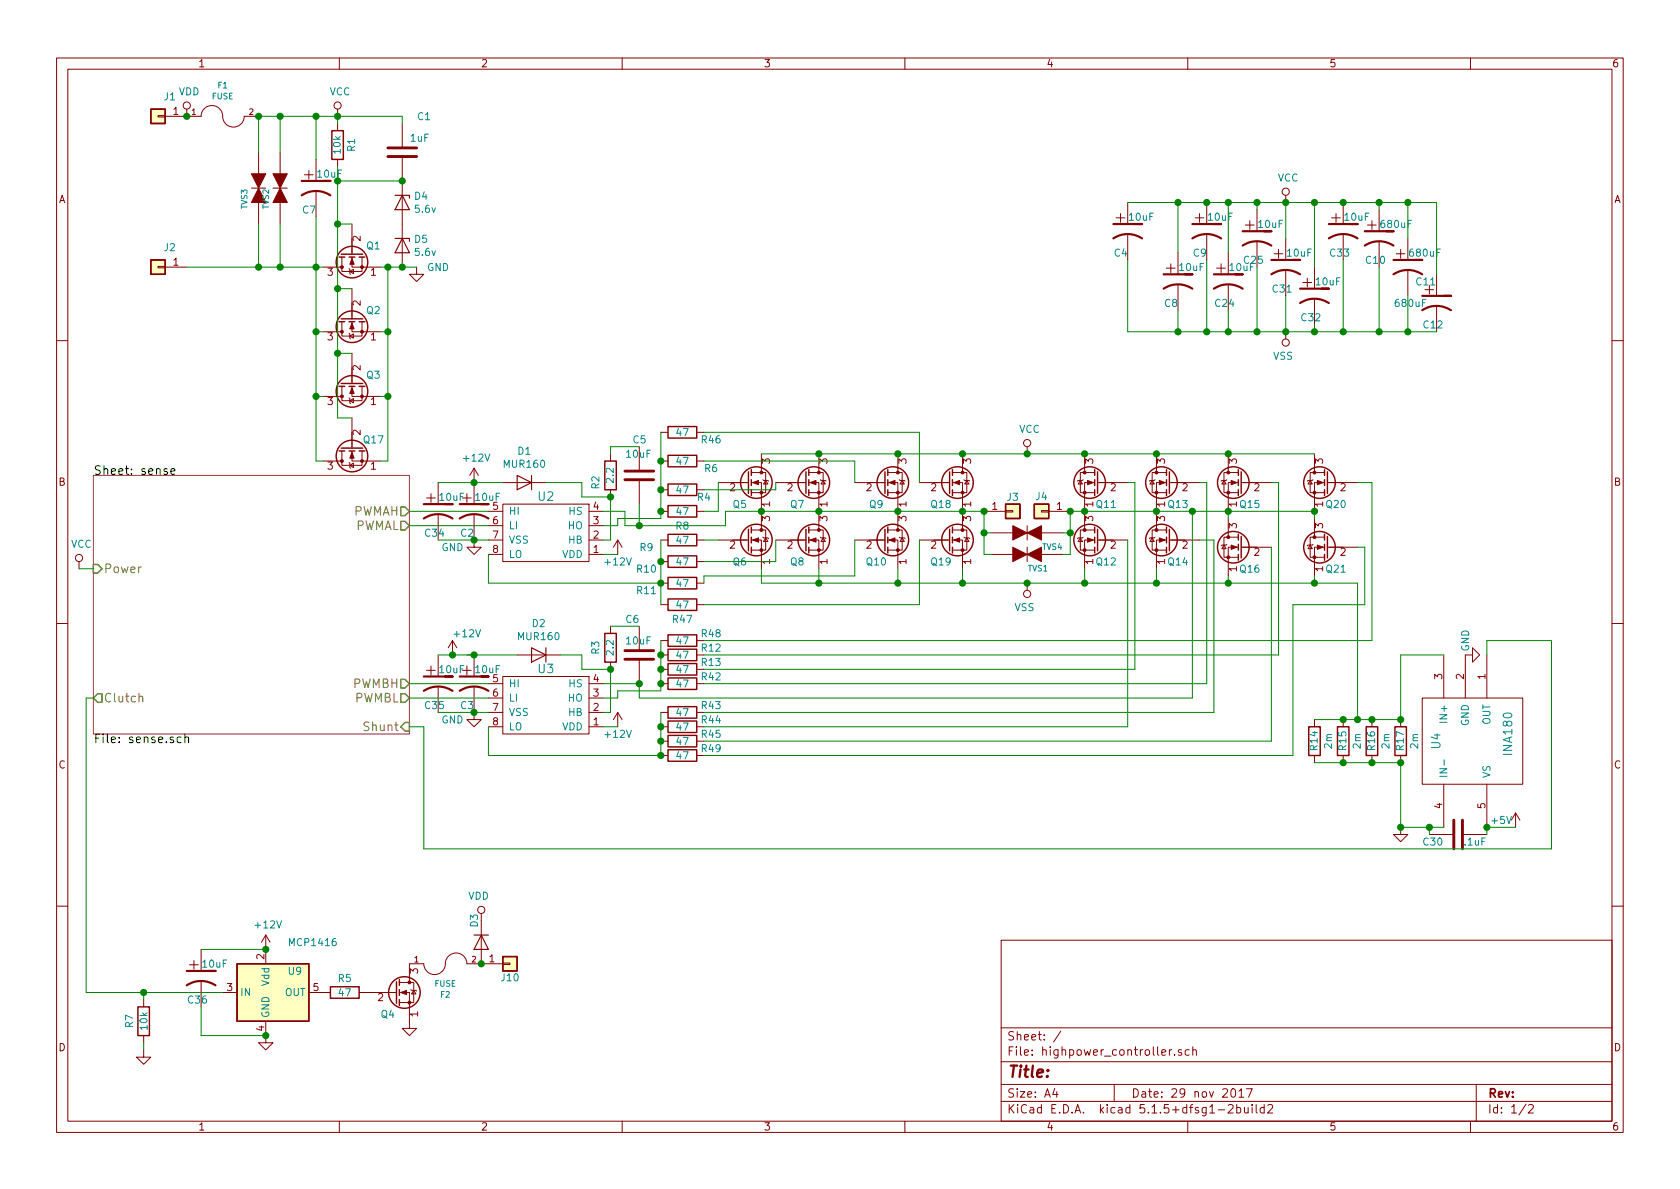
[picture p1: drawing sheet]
<svg xmlns="http://www.w3.org/2000/svg" width="297mm" height="210mm" viewBox="0 0 297 210" stroke-linecap="round" stroke-linejoin="round" font-family="sans-serif">
<g fill="none" stroke="#840000" stroke-width=".18">
<path d="M10 10.3h277v189.9h-277zM12 12.2h273v186.1h-273zM33 19.3v1.3M59.7 19.3v1.3M60 10.3v1.9M110 10.3v1.9M160 10.3v1.9M210 10.3v1.9M260 10.3v1.9M27.9 20.4h1.3v.3h-1.3zM29.2 20.6h6.4a1.93 1.93 0 0 1 2.1-1.9 1.93 1.93 0 0 1 1.7 2.2 1.91 1.91 0 0 0 2 1.6 1.91 1.91 0 0 0 1.8-1.9h2.5M44.4 33.3h2.6"/>
<path d="M45.7 26.9v3.8M45.7 35.8v3.8M48.3 33.3h2.5M49.5 26.9v3.8M49.5 35.8v3.8M55.9 28.2v3.8M55.9 33.8v4.5M59.7 21.8v1.3M59.7 28.2v1.3M62.2 39.6v5.4M71.1 21.8v4.4M71.1 27.7v19.5"/>
<path d="M199.4 35.8v3.8M213.4 35.8v3.8M222.2 37.1v3.8M227.3 34.5v1.3M237.5 35.8v3.8M243.8 37.1v3.8M27.9 47.1h1.3v.3h-1.3zM29.2 47.2h3.8M57.1 58.7h3.4M57.1 47.2h3.4M60.5 56.9v2.5h3.5v-2.5M60.5 45.5v2.5h3.5v-2.5"/>
<path d="M61.7 58.9l.1 .1v.8l.2 .1M61.7 47.5l.1 .1v.8l.2 .1M61.8 59.4l.7-.4v.8zM61.8 48l.7-.4v.8zM62.2 56.9v1.8h5.1M62.2 45.5v1.7h5.1M62.2 51v5.4M73.7 47.2v1.3h1.2l-1.2 1.3-1.3-1.3h1.3M199.4 41.4v4.6M208.3 44.7v3.8M208.3 50.3v4.6M213.4 41.4v4.6"/>
<path d="M217.2 44.7v3.8M217.2 50.3v4.6M222.2 42.7v4.5M227.3 42.2v3.8M227.3 47.7v4.6M227.3 58.7v1.2M232.4 47.2v3.8M232.4 52.8v4.6M237.5 41.4v4.6M243.8 42.7v4.5M248.9 42.2v3.8M248.9 47.7v4.6"/>
<path d="M254 48.5v3.8M254 54.1v4.6M10 60.2h2M57.1 70.1h3.4M60.5 79.8v2.5h3.5v-2.5M60.5 68.3v2.6h3.5v-2.6M61.7 70.4l.1 .1v.7l.2 .2M61.8 70.9l.7-.4v.7zM62.2 79.8v1.7h5.1M62.2 68.3v1.8h5.1M62.2 62.5v5.3M62.2 73.9v5.3"/>
<path d="M113 79v4.3M116.8 76.4h1.3M123.2 76.4h1.3M181.6 79v1.3M285 60.2h2M14 99.3v1.3M57.1 81.5h3.4M61.7 81.8l.1 .1v.8l.2 .1M61.8 82.3l.7-.4v.8zM77.5 85.3v3.8M77.5 90.9v4.6M83.8 90.9v5.9h1.3l-1.3 1.2-1.3-1.2h1.3"/>
<path d="M83.8 82.8v6.3M83.8 82.8l-.7 1.3M83.8 82.8l.8 1.3M86.4 95.5h2.5M86.4 90.4h2.5M86.4 98h2.5M86.4 93h2.5M88.9 89.1h15.2v10.2h-15.2zM88.9 85.3h7.6M104.1 95.5h2.6M104.1 90.4h2.6M104.1 98h2.6"/>
<path d="M104.1 93h2.6M107.9 80.3v1.2M107.9 86.6v1.3M109.2 95.5v2.5M109.2 95.5l-.7 1.3M109.2 95.5l.8 1.3M113 84.8v4.3M116.8 81.5h1.3M116.8 95.5h1.3M116.8 90.4h1.3M116.8 99.3h1.3M116.8 86.6h1.3"/>
<path d="M123.2 81.5h1.3M123.2 95.5h1.3M123.2 90.4h1.3M123.2 99.3h1.3M123.2 86.6h1.3M127 85.3h5.3M127 95.5h5.3M132.8 85.3h1.8v8.4M132.8 83.6h2.6v3.5h-2.6M132.8 95.5h1.8v5.1M132.8 93.7h2.6v3.6h-2.6M134.6 80.3v3.3"/>
<path d="M134.9 84.8l.1 .2h.8l.1 .1M134.9 95l.1 .1h.8l.1 .1M135.4 85l.4 .6h-.8zM135.4 95.1l.4 .7h-.8zM137.2 85.3h5.3M137.2 95.5h5.3M143 85.3h1.8v8.4M143 83.6h2.5v3.5h-2.5M143 95.5h1.8v5.1M143 93.7h2.5v3.6h-2.5M144.8 80.3v3.3M145 84.8l.2 .2h.7l.1 .1"/>
<path d="M145 95l.2 .1h.7l.1 .1M145.5 85l.4 .6h-.7zM145.5 95.1l.4 .7h-.7zM151.1 85.3h5.4M151.1 95.5h5.4M157 85.3h1.7v8.4M157 83.6h2.5v3.5h-2.5M157 95.5h1.7v5.1M157 93.7h2.5v3.6h-2.5M158.7 80.3v3.3M159 84.8l.1 .2h.8l.1 .1M159 95l.1 .1h.8l.1 .1"/>
<path d="M159.5 85l.4 .6h-.8zM159.5 95.1l.4 .7h-.8zM162.6 85.3h5.3M162.6 95.5h5.3M168.4 95.5h1.8v5.1M168.4 93.7h2.5v3.6h-2.5M168.4 85.3h1.8v8.4M168.4 83.6h2.5v3.5h-2.5M170.2 80.3v3.3M170.4 95l.2 .1h.7l.1 .1M170.4 84.8l.2 .2h.7l.1 .1M170.9 95.1l.4 .7h-.7z"/>
<path d="M170.9 85l.4 .6h-.7zM174 90.4h3.8M175.3 94.2h3.8M175.3 98h3.8M177.8 90.3h1.3v.2h-1.3zM181.6 93v2.5M181.6 96.8v2.5M184.1 90.3h1.3v.2h-1.3zM184.1 94.2h3.9M184.1 98h3.9M185.4 90.4h3.8M191 95.1l.4 .7h-.8z"/>
<path d="M191 85l.4 .6h-.8zM191.5 95l-.1 .1h-.8l-.1 .1M191.5 84.8l-.1 .2h-.8l-.1 .1M191.8 80.3v3.3M193.5 95.5h-1.7v5.1M193.5 93.7h-2.5v3.6h2.5M193.5 85.3h-1.7v8.4M193.5 83.6h-2.5v3.5h2.5M194.1 85.3h5.3M194.1 95.5h5.3M203.7 85l.4 .6h-.8zM203.7 95.1l.4 .7h-.8z"/>
<path d="M204.2 84.8l-.1 .2h-.8l-.1 .1M204.2 95l-.1 .1h-.8l-.1 .1M204.5 80.3v3.3M206.2 85.3h-1.7v8.4M206.2 83.6h-2.5v3.5h2.5M206.2 95.5h-1.7v5.1M206.2 93.7h-2.5v3.6h2.5M206.8 85.3h5.3M206.8 95.5h5.3M216.4 96.4l.4 .6h-.8zM216.4 85l.4 .6h-.8zM216.9 96.3l-.1 .1h-.8l-.1 .1"/>
<path d="M216.9 84.8l-.1 .2h-.8l-.1 .1M217.2 80.3v3.3M217.2 91.7v3.3M218.9 96.8h-1.7v5M218.9 95h-2.5v3.5h2.5M218.9 85.3h-1.7v5.1M218.9 83.6h-2.5v3.5h2.5M219.5 96.8h5.3M219.5 85.3h5.3M231.6 96.4l.4 .6h-.7zM231.6 85l.4 .6h-.7zM232.2 96.3l-.2 .1h-.7l-.2 .1"/>
<path d="M232.2 84.8l-.2 .2h-.7l-.2 .1M232.4 80.3v3.3M232.4 91.7v3.3M234.2 96.8h-1.8v5M234.2 95h-2.6v3.5h2.6M234.2 85.3h-1.8v5.1M234.2 83.6h-2.6v3.5h2.6M234.7 96.8h5.3M234.7 85.3h5.3M10 110.3h2M77.5 115.8v3.8M80 113.3l-.8 1.2"/>
<path d="M80 113.3v2.5M80 113.3l.8 1.2M83.8 115.8v3.8M88.9 119.6h15.2v10.2h-15.2zM91.4 115.8h7.7M107.9 110.7v1.3M107.9 117.1v1.3M113 110.7v4.4M113 116.6v4.3M116.8 115.8h1.3M116.8 113.3h1.3M116.8 106.9h1.3"/>
<path d="M116.8 103.1h1.3M116.8 118.4h1.3M123.2 115.8h1.3M123.2 113.3h1.3M123.2 106.9h1.3M123.2 103.1h1.3M123.2 118.4h1.3M181.6 103.1v1.3M255.3 115.8v7.6M260.3 115.8v-1.3l1.3 1.3-1.3 1.3v-1.3h-1.2v7.6M262.9 115.8v7.6M285 110.3h2"/>
<path d="M77.5 121.4v4.6M83.8 121.4v5.8h1.3l-1.3 1.3-1.3-1.3h1.3M86.4 128.5h2.5M86.4 126h2.5M86.4 120.9h2.5M86.4 123.4h2.5M104.1 128.5h2.6M104.1 126h2.6M104.1 120.9h2.6M104.1 123.4h2.6M109.2 126l-.7 1.2M109.2 126v2.5"/>
<path d="M109.2 126l.8 1.2M116.8 131.1h1.3M116.8 133.6h1.3M116.8 128.5h1.3M116.8 126h1.3M116.8 120.9h1.3M123.2 131.1h1.3M123.2 133.6h1.3M123.2 128.5h1.3M123.2 126h1.3M123.2 120.9h1.3M232.4 127.2v1.3"/>
<path d="M232.4 133.6v1.3M237.5 127.2v1.3M237.5 133.6v1.3M242.6 127.2v1.3M242.6 133.6v1.3M247.6 127.2v1.3M247.6 133.6v1.3M251.5 123.4h17.7v15.3h-17.7zM255.3 138.7v7.6M262.9 138.7v7.6M247.6 146.3v1.3h-1.2l1.2 1.2 1.3-1.2h-1.3M252.7 147.6h4.3"/>
<path d="M258.6 147.6h4.3M268 143.8l.7 1.2M268 143.8v2.5M268 143.8l-.8 1.2M10 160.2h2M25.4 176.8v1.2M35.6 167.9v3.8M35.6 173.5v4.5M39.4 175.5h2.5M47 165.3v5.1M47 165.3l-.8 1.3M47 165.3l.8 1.3"/>
<path d="M54.6 175.5h3.8M63.5 175.5h6.6M70.6 175.5h1.8v6.4h-1.3l1.3 1.2 1.3-1.2h-1.3M70.6 173.7h2.6v3.6h-2.6M72.6 175l.2 .1h.7l.2 .2M73.2 175.1l.3 .7h-.7zM85.1 162.8v7.6M88.9 170.3h1.3v.3h-1.3zM88.9 170.4h-6.4a1.93 1.93 0 0 0-2-1.9 1.93 1.93 0 0 0-1.8 2.3 1.91 1.91 0 0 1-2 1.5 1.91 1.91 0 0 1-1.8-1.9h-2.5v3.3M177 166.3h108v32h-108zM285 160.2h2M25.4 185.7v1.2h-1.3l1.3 1.3 1.3-1.3h-1.3"/>
<path d="M25.4 183.1v1.3M47 180.6v3.8h-1.3l1.3 1.3 1.3-1.3h-1.3M60 198.3v1.9M110 198.3v1.9M160 198.3v1.9M177 194.8h108M177 191.8h108M177 187.8h108M177 181.8h108M186.5 192.5l-.4 1h1M186.8 193v1M187.6 182.3l-1.3 2"/>
<path d="M197 191.8v3M206.8 185.6v1M207.2 185.6l-.4 .3M207.7 186.5v.1M208.9 185.7l-.4-.1-.2 .2 .1 .2 .5 .2v.3h-.6M210 198.3v1.9M210.3 185.7l-.5-.1-.3 .3 .1 .6 .2 .1 .5-.1M210.9 185.7l.2-.1 .4 .1v.9M210.9 185.1v1.5M215.4 196.3h1.1M217.2 195.5l.2-.2h.4l.2 .5-.9 1h.9M217.8 192.7l.3-.2a.94 .94 0 0 1 0 1.5l-.4-.3-.1-.6z"/>
<path d="M218.7 195.9l.4-.1 .3 .3-.1 .6h-.6M218.7 195.3v1.5M219 193l.5-.5v1.5M219 194h.9M220 195.8l.1 .9 .3 .1 .3-.1M220.4 192.5h1l-.6 1.5M220.7 195.8v1M221.4 195.3v.2M221.4 195.8v1M222.1 195.3v1.3l.2 .2M223.5 195.9l-.4-.1-.3 .3 .1 .6 .2 .1 .4-.1M223.5 195.3v1.5"/>
<path d="M224.2 195.5l.2-.2h.3l.3 .5-.9 1h.9M260 198.3v1.9M261 191.8v6.5M269.8 195.2l-1.2 2M270.3 195.5l.2-.2h.3l.3 .5-.9 1h.9"/>
<circle cx="33" cy="18.7" r=".63"/>
<circle cx="59.7" cy="18.7" r=".63"/>
<circle cx="227.3" cy="33.9" r=".63"/>
<circle cx="181.6" cy="78.4" r=".63"/>
<circle cx="227.3" cy="60.6" r=".63"/>
<circle cx="14" cy="98.7" r=".63"/>
<circle cx="181.6" cy="105" r=".63"/>
<circle cx="85.1" cy="160.9" r=".63"/>
</g>
<path d="M16.5 84.1h55.9v45.7h-55.9z" fill="none" stroke="#840084" stroke-width=".18"/>
<path d="M29.6 83a.37 .37 0 0 0-.6 .1l.1 .2 .5 .3-.2 .3-.4-.1M30.2 83.4l.7-.2v-.2l-.5-.1-.2 .2 .1 .7h.6M32 130.4l-.4-.1-.2 .1v.8a.48 .48 0 0 0 .6 .1M32.7 130.4l.2-.1 .4 .1 .1 .9M32.7 129.8v1.5" fill="none" stroke="#000" stroke-width=".18"/>
<path d="M16.5 99.8h.8l.7 .8-.7 .7h-.8zM70.9 89.7h.7l.8 .7-.8 .8h-.7zM70.9 92.2h.7l.8 .8-.8 .7h-.7zM17.3 122.7h.7v1.5h-.7l-.8-.8zM70.9 122.7h.7l.8 .7-.8 .8h-.7zM70.9 120.1h.7l.8 .8-.8 .8h-.7zM71.6 127.8h.8v1.5h-.8l-.7-.8z" fill="none" stroke="#848400" stroke-width=".25"/>
<path d="M24.6 123.2h.1a.37 .37 0 0 1 .5 .1v.8" fill="none" stroke="#848400" stroke-width=".18"/>
<g fill="none" stroke="#840000" stroke-width=".25">
<path d="M26.7 19.3h2.5v2.5h-2.5zM58.7 23.1h2v5.1h-2zM26.7 46h2.5v2.5h-2.5zM59.9 56.9h1.1M59.9 45.5h1.1M60.3 56.4h3.8M60.3 45h3.8M61.7 56.9h1M61.7 45.5h1M63.5 56.9h1M63.5 45.5h1M59.9 79.8h1.1"/>
<path d="M59.9 68.3h1.1M60.3 79.2h3.8M60.3 67.8h3.8M61.7 79.8h1M61.7 68.3h1M63.5 79.8h1M63.5 68.3h1M118.1 75.4h5.1v2.1h-5.1zM106.9 81.5h2.1v5.1h-2.1zM118.1 94.5h5.1v2h-5.1zM118.1 89.4h5.1v2h-5.1zM118.1 98.3h5.1v2h-5.1z"/>
<path d="M118.1 80.5h5.1v2h-5.1zM118.1 85.6h5.1v2h-5.1zM132.3 83.4v3.8M132.3 93.6v3.8M132.8 83.1v1M132.8 84.8v1M132.8 86.6v1M132.8 93.2v1M132.8 95v1M132.8 96.8v1M142.5 83.4v3.8M142.5 93.6v3.8"/>
<path d="M143 83.1v1M143 84.8v1M143 86.6v1M143 93.2v1M143 95v1M143 96.8v1M156.5 83.4v3.8M156.5 93.6v3.8M157 83.1v1M157 84.8v1M157 86.6v1M157 93.2v1"/>
<path d="M157 95v1M157 96.8v1M167.9 83.4v3.8M167.9 93.6v3.8M168.4 83.1v1M168.4 84.8v1M168.4 86.6v1M168.4 93.2v1M168.4 95v1M168.4 96.8v1M177.8 89.1h2.5v2.6h-2.5zM182.9 89.1h2.5v2.6h-2.5z"/>
<path d="M193.5 83.1v1M193.5 84.8v1M193.5 86.6v1M193.5 93.2v1M193.5 95v1M193.5 96.8v1M194.1 83.4v3.8M194.1 93.6v3.8M206.2 83.1v1M206.2 84.8v1M206.2 86.6v1M206.2 93.2v1"/>
<path d="M206.2 95v1M206.2 96.8v1M206.8 83.4v3.8M206.8 93.6v3.8M218.9 83.1v1M218.9 84.8v1M218.9 86.6v1M218.9 94.5v1M218.9 96.3v1M218.9 98v1.1M219.5 83.4v3.8M219.5 94.9v3.8"/>
<path d="M234.2 83.1v1M234.2 84.8v1M234.2 86.6v1M234.2 94.5v1M234.2 96.3v1M234.2 98v1.1M234.7 83.4v3.8M234.7 94.9v3.8M106.9 112h2.1v5.1h-2.1zM118.1 114.8h5.1v2h-5.1zM118.1 112.3h5.1v2h-5.1zM118.1 105.9h5.1v2h-5.1z"/>
<path d="M118.1 102.1h5.1v2h-5.1zM118.1 119.9h5.1v2h-5.1zM118.1 117.3h5.1v2.1h-5.1zM118.1 130h5.1v2.1h-5.1zM118.1 132.6h5.1v2h-5.1zM118.1 127.5h5.1v2h-5.1zM118.1 125h5.1v2h-5.1zM231.4 128.5h2v5.1h-2zM236.5 128.5h2v5.1h-2zM241.6 128.5h2v5.1h-2zM246.6 128.5h2.1v5.1h-2.1zM24.4 178h2v5.1h-2z"/>
<path d="M41.9 170.4h12.7v10.2h-12.7zM58.4 174.5h5.1v2h-5.1zM70.1 173.6v3.8M70.6 173.2v1M70.6 175v1M70.6 176.8v1M88.9 169.2h2.5v2.5h-2.5z"/>
<circle cx="62.2" cy="57.8" r="2.79"/>
<circle cx="62.2" cy="46.3" r="2.79"/>
<circle cx="62.2" cy="69.2" r="2.79"/>
<circle cx="62.2" cy="80.6" r="2.79"/>
<circle cx="133.7" cy="95.5" r="2.79"/>
<circle cx="133.7" cy="85.3" r="2.79"/>
<circle cx="143.9" cy="85.3" r="2.79"/>
<circle cx="143.9" cy="95.5" r="2.79"/>
<circle cx="157.9" cy="95.5" r="2.79"/>
<circle cx="157.9" cy="85.3" r="2.79"/>
<circle cx="169.3" cy="95.5" r="2.79"/>
<circle cx="169.3" cy="85.3" r="2.79"/>
<circle cx="192.7" cy="95.5" r="2.79"/>
<circle cx="192.7" cy="85.3" r="2.79"/>
<circle cx="205.4" cy="95.5" r="2.79"/>
<circle cx="205.4" cy="85.3" r="2.79"/>
<circle cx="218.1" cy="85.3" r="2.79"/>
<circle cx="218.1" cy="96.8" r="2.79"/>
<circle cx="233.3" cy="96.8" r="2.79"/>
<circle cx="233.3" cy="85.3" r="2.79"/>
<circle cx="71.5" cy="175.5" r="2.79"/>
</g>
<g fill="none" stroke="#840000" stroke-width=".38">
<path d="M53.3 34.5a4.6 4.6 0 0 1 5.1 0M53.3 32h5.1h-1.3M196.8 39.6h5.1h-1.2M210.8 39.6h5.1h-1.3M234.9 39.6h5.1h-1.2M196.8 42.2a4.6 4.6 0 0 1 5.1 0M205.7 51a4.6 4.6 0 0 1 5.1 0M205.7 48.5h5.1h-1.3M210.8 42.2a4.6 4.6 0 0 1 5.1 0M214.6 51a4.6 4.6 0 0 1 5.1 0M214.6 48.5h5.1h-1.3M219.7 43.4a4.6 4.6 0 0 1 5.1 0"/>
<path d="M219.7 40.9h5.1h-1.3M224.8 48.5a4.6 4.6 0 0 1 5.1 0M224.8 46h5.1h-1.3M229.9 53.6a4.6 4.6 0 0 1 5 0M229.9 51h5h-1.2M234.9 42.2a4.6 4.6 0 0 1 5.1 0M241.3 43.4a4.6 4.6 0 0 1 5.1 0M241.3 40.9h5.1h-1.3M246.4 48.5a4.6 4.6 0 0 1 5.1 0M246.4 46h5.1h-1.3M251.5 54.9a4.6 4.6 0 0 1 5 0M251.5 52.3h5h-1.2"/>
<path d="M74.9 91.7a4.6 4.6 0 0 1 5.1 0M74.9 89.1h5.1h-1.3M81.3 91.7a4.6 4.6 0 0 1 5.1 0M81.3 89.1h5.1h-1.3M74.9 119.6h5.1h-1.3M81.3 119.6h5.1h-1.3M74.9 122.2a4.6 4.6 0 0 1 5.1 0M81.3 122.2a4.6 4.6 0 0 1 5.1 0M33 174.2a4.6 4.6 0 0 1 5.1 0M33 171.7h5.1h-1.3"/>
</g>
<g fill="#840000" stroke="#840000" stroke-width=".18">
<path d="M62.2 80l.4 1h-.8z"/>
<path d="M70.9 175.5l1-.4v.8z"/>
<path d="M45.7 33.3l1.3 2.5h-2.6z"/>
<path d="M44.4 30.7h2.6l-1.3 2.6z"/>
<path d="M62.2 68.6l.4 1h-.8z"/>
<path d="M62.2 57.1l.4 1.1h-.8z"/>
<path d="M181.6 94.2l2.5-1.2v2.5z"/>
<path d="M179.1 93l2.5 1.2-2.5 1.3z"/>
<path d="M232.9 96.4l1 .4-1 .3z"/>
<path d="M232.9 85l1 .3-1 .4z"/>
<path d="M168.7 95.5l1-.4v.8z"/>
<path d="M168.7 85.3l1-.3v.7z"/>
<path d="M205 85l1 .3-1 .4z"/>
<path d="M192.3 95.1l1 .4-1 .4z"/>
<path d="M192.3 85l1 .3-1 .4z"/>
<path d="M62.2 45.7l.4 1h-.8z"/>
<path d="M133.1 85.3l1-.3v.7z"/>
<path d="M143.3 85.3l1-.3v.7z"/>
<path d="M157.2 85.3l1-.3v.7z"/>
<path d="M157.2 95.5l1-.4v.8z"/>
<path d="M133.1 95.5l1-.4v.8z"/>
<path d="M143.3 95.5l1-.4v.8z"/>
<path d="M217.7 96.4l1 .4-1 .3z"/>
<path d="M217.7 85l1 .3-1 .4z"/>
<path d="M205 95.1l1 .4-1 .4z"/>
<path d="M49.5 33.3l1.3 2.5h-2.5z"/>
<path d="M48.3 30.7h2.5l-1.3 2.6z"/>
<path d="M181.6 98l2.5-1.2v2.5z"/>
<path d="M179.1 96.8l2.5 1.2-2.5 1.3z"/>
<circle cx="64" cy="81.5" r=".25"/>
<circle cx="60.5" cy="81.5" r=".25"/>
<circle cx="72.4" cy="177.3" r=".25"/>
<circle cx="72.4" cy="173.7" r=".25"/>
<circle cx="64" cy="70.1" r=".25"/>
<circle cx="60.5" cy="70.1" r=".25"/>
<circle cx="64" cy="58.7" r=".25"/>
<circle cx="60.5" cy="58.7" r=".25"/>
<circle cx="232.4" cy="98.5" r=".25"/>
<circle cx="232.4" cy="95" r=".25"/>
<circle cx="232.4" cy="87.1" r=".25"/>
<circle cx="232.4" cy="83.6" r=".25"/>
<circle cx="170.2" cy="97.3" r=".25"/>
<circle cx="170.2" cy="93.7" r=".25"/>
<circle cx="170.2" cy="87.1" r=".25"/>
<circle cx="170.2" cy="83.6" r=".25"/>
<circle cx="204.5" cy="87.1" r=".25"/>
<circle cx="204.5" cy="83.6" r=".25"/>
<circle cx="191.8" cy="97.3" r=".25"/>
<circle cx="191.8" cy="93.7" r=".25"/>
<circle cx="191.8" cy="87.1" r=".25"/>
<circle cx="191.8" cy="83.6" r=".25"/>
<circle cx="64" cy="47.2" r=".25"/>
<circle cx="60.5" cy="47.2" r=".25"/>
<circle cx="134.6" cy="87.1" r=".25"/>
<circle cx="134.6" cy="83.6" r=".25"/>
<circle cx="144.8" cy="87.1" r=".25"/>
<circle cx="144.8" cy="83.6" r=".25"/>
<circle cx="158.7" cy="87.1" r=".25"/>
<circle cx="158.7" cy="83.6" r=".25"/>
<circle cx="158.7" cy="97.3" r=".25"/>
<circle cx="158.7" cy="93.7" r=".25"/>
<circle cx="134.6" cy="97.3" r=".25"/>
<circle cx="134.6" cy="93.7" r=".25"/>
<circle cx="144.8" cy="97.3" r=".25"/>
<circle cx="144.8" cy="93.7" r=".25"/>
<circle cx="217.2" cy="98.5" r=".25"/>
<circle cx="217.2" cy="95" r=".25"/>
<circle cx="217.2" cy="87.1" r=".25"/>
<circle cx="217.2" cy="83.6" r=".25"/>
<circle cx="204.5" cy="97.3" r=".25"/>
<circle cx="204.5" cy="93.7" r=".25"/>
</g>
<g fill="#ffffc2" stroke="#ffffc2" stroke-width=".18">
<path d="M41.9 170.4h12.7v10.2h-12.7z"/>
<path d="M88.9 169.2h2.5v2.5h-2.5z"/>
<path d="M26.7 19.3h2.5v2.5h-2.5z"/>
<path d="M177.8 89.1h2.5v2.6h-2.5z"/>
<path d="M182.9 89.1h2.5v2.6h-2.5z"/>
<path d="M26.7 46h2.5v2.5h-2.5z"/>
</g>
<path d="M68.6 27.7h5.1M68.6 26.2h5.1M110.5 84.8h5.1M110.5 83.3h5.1M110.5 116.6h5.1M110.5 115.1h5.1M257 145v5.1M258.6 145v5.1" fill="none" stroke="#840000" stroke-width=".51"/>
<path d="M69.8 34.5h2.6v.5M71.1 34.5l1.3 2.6h-2.6zM69.8 42.2h2.6v.5M71.1 42.2l1.3 2.5h-2.6zM91.4 84.1l2.6 1.2-2.6 1.3zM94 84.1v2.5M94 114.5l2.5 1.3-2.5 1.3zM96.5 114.5v2.6M83.8 165.3h2.6M85.1 165.3l1.3 2.6h-2.6z" fill="none" stroke="#840000" stroke-width=".2"/>
<path d="M254.6 127.7h1.2M255.3 134.4v.9" fill="none" stroke="#008484" stroke-width=".18"/>
<g fill="none" stroke="#008400" stroke-width=".18">
<path d="M45.7 39.6v7.6M49.5 20.6v6.3M49.5 39.6v7.6M55.9 38.3v43.2h1.2M55.9 20.6v7.6M59.7 20.6v1.2M59.7 29.5v44.4h2.5M59.7 39.6h2.5M59.7 32h11.4M71.1 21.8v-1.2h-25.4v6.3M199.4 35.8h54.6v12.7M208.3 35.8v8.9"/>
<path d="M217.2 35.8v8.9M222.2 35.8v1.3M227.3 35.8v6.4M232.4 35.8v11.4M243.8 35.8v1.3M248.9 35.8v6.4M33 47.2h24.1M55.9 58.7h1.2M59.7 51h2.5M67.3 47.2h6.4M67.3 58.7h1.3M68.6 47.2v34.3h-1.3"/>
<path d="M199.4 46v12.7h54.6M208.3 54.9v3.8M213.4 46v12.7M217.2 54.9v3.8M222.2 47.2v11.5M227.3 52.3v6.4M232.4 57.4v1.3M237.5 46v12.7M243.8 47.2v11.5M248.9 52.3v6.4M55.9 70.1h1.2M59.7 62.5h2.5"/>
<path d="M67.3 70.1h1.3M113 79h-5.1v1.3M116.8 76.4v15.3h-7.6v1.3h-2.5M124.5 76.4h38.1v8.9M72.4 93h14M72.4 90.4h14M77.5 85.3h11.4M77.5 95.5h8.9M86.4 98v5.1h30.4M96.5 85.3h6.4v2.6h5v7.6h-1.2M106.7 90.4h3.8v2.6h17.8v-2.6h45.7v7.6h1.3M106.7 98h2.5"/>
<path d="M113 89.1v3.9M116.8 95.5v11.4M124.5 81.5h26.6v3.8M124.5 95.5h2.5M127 85.3v5.1h-2.5M134.6 80.3h97.8M137.2 85.3v1.3h-12.7M137.2 95.5v3.8h-12.7M151.1 95.5v6.3h-26.6v1.3M162.6 95.5v11.4h-38.1M174 94.2h1.3M188 94.2h1.2"/>
<path d="M199.4 85.3h1.3v33.1h-76.2M199.4 95.5v33h-74.9M210.8 90.4v33h-97.8v-2.5h-6.3M212.1 85.3h1.3v35.6h-88.9M212.1 95.5h2.5v30.5h-90.1M217.2 90.4v1.3M224.8 85.3h1.3v30.5h-101.6M224.8 96.8v34.3h-100.3M232.4 91.7v-1.3h-43.2v7.6h-1.2M240 85.3h2.6v28h-118.1M240 96.8h1.3v10.1h-12.7v26.7h-104.1M14 100.6h2.5"/>
<path d="M77.5 115.8h13.9M99.1 115.8h3.8v2.6h5v7.6h-1.2M107.9 110.7h5.1M116.8 113.3v8.9h-7.6v1.2h-2.5M134.6 100.6v2.5h105.4v24.1M144.8 100.6v2.5M158.7 100.6v2.5M170.2 100.6v2.5M191.8 100.6v2.5M204.5 100.6v2.5M217.2 101.8v1.3M232.4 101.8v1.3"/>
<path d="M255.3 115.8h-7.7v11.4h-15.2M262.9 115.8v-2.5h11.4v36.8h-199.4v-21.6h-2.5M16.5 123.4h-1.3v52.1h24.2M72.4 123.4h14M72.4 120.9h14M77.5 126h8.9M106.7 128.5h2.5M116.8 126v7.6h-30.4v-5.1M232.4 134.9h15.2v11.4h7.7M252.7 146.3v1.3M268 146.3h-5.1v1.3M25.4 175.5v1.3"/>
<path d="M35.6 178v5.1h11.4M35.6 167.9h11.4M25.4 184.4v1.3"/>
</g>
<g fill="#008400" stroke="#008400" stroke-width=".25">
<circle cx="59.7" cy="32" r=".51"/>
<circle cx="116.8" cy="115.8" r=".51"/>
<circle cx="262.9" cy="146.3" r=".51"/>
<circle cx="108" cy="118.4" r=".51"/>
<circle cx="49.5" cy="20.6" r=".51"/>
<circle cx="204.5" cy="90.4" r=".51"/>
<circle cx="55.9" cy="58.7" r=".51"/>
<circle cx="59.7" cy="20.6" r=".51"/>
<circle cx="240" cy="127.2" r=".51"/>
<circle cx="71.1" cy="47.2" r=".51"/>
<circle cx="108" cy="87.9" r=".51"/>
<circle cx="191.8" cy="90.4" r=".51"/>
<circle cx="237.5" cy="58.7" r=".51"/>
<circle cx="191.8" cy="80.3" r=".51"/>
<circle cx="170.2" cy="103.1" r=".51"/>
<circle cx="116.8" cy="120.9" r=".51"/>
<circle cx="144.8" cy="90.4" r=".51"/>
<circle cx="174" cy="90.4" r=".51"/>
<circle cx="83.8" cy="126" r=".51"/>
<circle cx="174" cy="94.2" r=".51"/>
<circle cx="158.8" cy="90.4" r=".51"/>
<circle cx="134.6" cy="90.4" r=".51"/>
<circle cx="158.8" cy="80.3" r=".51"/>
<circle cx="83.8" cy="115.8" r=".51"/>
<circle cx="83.8" cy="95.5" r=".51"/>
<circle cx="144.8" cy="103.1" r=".51"/>
<circle cx="83.8" cy="85.3" r=".51"/>
<circle cx="80" cy="115.8" r=".51"/>
<circle cx="237.5" cy="134.9" r=".51"/>
<circle cx="116.8" cy="133.6" r=".51"/>
<circle cx="158.8" cy="103.1" r=".51"/>
<circle cx="49.5" cy="47.2" r=".51"/>
<circle cx="189.2" cy="90.4" r=".51"/>
<circle cx="204.5" cy="103.1" r=".51"/>
<circle cx="113" cy="93" r=".51"/>
<circle cx="116.8" cy="90.4" r=".51"/>
<circle cx="181.6" cy="80.3" r=".51"/>
<circle cx="181.6" cy="103.1" r=".51"/>
<circle cx="144.8" cy="80.3" r=".51"/>
<circle cx="247.7" cy="146.3" r=".51"/>
<circle cx="237.5" cy="127.2" r=".51"/>
<circle cx="113" cy="120.9" r=".51"/>
<circle cx="85.1" cy="170.4" r=".51"/>
<circle cx="252.7" cy="146.3" r=".51"/>
<circle cx="116.8" cy="99.3" r=".51"/>
<circle cx="170.2" cy="80.3" r=".51"/>
<circle cx="170.2" cy="90.4" r=".51"/>
<circle cx="59.7" cy="62.5" r=".51"/>
<circle cx="208.3" cy="35.8" r=".51"/>
<circle cx="55.9" cy="70.1" r=".51"/>
<circle cx="116.8" cy="118.4" r=".51"/>
<circle cx="208.3" cy="58.7" r=".51"/>
<circle cx="68.6" cy="70.1" r=".51"/>
<circle cx="217.2" cy="35.8" r=".51"/>
<circle cx="243.8" cy="58.7" r=".51"/>
<circle cx="248.9" cy="58.7" r=".51"/>
<circle cx="217.2" cy="58.7" r=".51"/>
<circle cx="232.4" cy="103.1" r=".51"/>
<circle cx="47" cy="167.9" r=".51"/>
<circle cx="47" cy="183.1" r=".51"/>
<circle cx="25.4" cy="175.5" r=".51"/>
<circle cx="116.8" cy="128.5" r=".51"/>
<circle cx="213.4" cy="58.7" r=".51"/>
<circle cx="243.8" cy="35.8" r=".51"/>
<circle cx="248.9" cy="35.8" r=".51"/>
<circle cx="213.4" cy="35.8" r=".51"/>
<circle cx="189.2" cy="94.2" r=".51"/>
<circle cx="210.8" cy="90.4" r=".51"/>
<circle cx="217.2" cy="90.4" r=".51"/>
<circle cx="45.7" cy="20.6" r=".51"/>
<circle cx="45.7" cy="47.2" r=".51"/>
<circle cx="116.8" cy="103.1" r=".51"/>
<circle cx="232.4" cy="35.8" r=".51"/>
<circle cx="55.9" cy="47.2" r=".51"/>
<circle cx="191.8" cy="103.1" r=".51"/>
<circle cx="55.9" cy="20.6" r=".51"/>
<circle cx="227.3" cy="35.8" r=".51"/>
<circle cx="217.2" cy="103.1" r=".51"/>
<circle cx="204.5" cy="80.3" r=".51"/>
<circle cx="222.3" cy="35.8" r=".51"/>
<circle cx="232.4" cy="58.7" r=".51"/>
<circle cx="68.6" cy="47.2" r=".51"/>
<circle cx="68.6" cy="58.7" r=".51"/>
<circle cx="116.8" cy="131.1" r=".51"/>
<circle cx="227.3" cy="58.7" r=".51"/>
<circle cx="237.5" cy="35.8" r=".51"/>
<circle cx="116.8" cy="81.5" r=".51"/>
<circle cx="222.3" cy="58.7" r=".51"/>
<circle cx="59.7" cy="51" r=".51"/>
<circle cx="59.7" cy="39.6" r=".51"/>
<circle cx="242.6" cy="127.2" r=".51"/>
<circle cx="33" cy="20.6" r=".51"/>
<circle cx="242.6" cy="134.9" r=".51"/>
<circle cx="217.2" cy="80.3" r=".51"/>
<circle cx="116.8" cy="86.6" r=".51"/>
<circle cx="232.4" cy="90.4" r=".51"/>
<circle cx="247.7" cy="127.2" r=".51"/>
<circle cx="247.7" cy="134.9" r=".51"/>
<circle cx="71.1" cy="32" r=".51"/>
</g>
<g font-size="2.8" fill="#840000">
<text x="53.8" y="31.8">+</text>
<text x="197.3" y="39.4">+</text>
<text x="211.3" y="39.4">+</text>
<text x="220.2" y="40.7">+</text>
<text x="235.4" y="39.4">+</text>
<text x="225.2" y="45.8">+</text>
<text x="246.8" y="45.8">+</text>
<text x="206.2" y="48.3">+</text>
<text x="215.1" y="48.3">+</text>
<text x="230.3" y="50.8">+</text>
<text x="75.4" y="88.9">+</text>
<text x="75.4" y="119.4">+</text>
<text x="33.5" y="171.5">+</text>
<text x="178" y="190.5">Title:</text>
</g>
<g font-size="2.8" fill="#008484">
<text x="241.8" y="40.7">+</text>
<text x="251.9" y="52.1">+</text>
<text x="81.7" y="88.9">+</text>
<text x="81.7" y="119.4">+</text>
</g>
<g font-size="2.1">
<text x="16.5" y="84">Sheet: sense</text>
<text x="16.5" y="131.4">File: sense.sch</text>
</g>
<g font-size="2.1" fill="#008484">
<text x="95.2" y="88.6">U2</text>
<text x="95.2" y="119">U3</text>
<text x="254.7" y="132.4" transform="rotate(-90 254.7 132.4)">U4</text>
<text x="267.4" y="133.4" transform="rotate(-90 267.4 133.4)">INA180</text>
</g>
<g font-size="2.1" fill="#848400">
<text x="62.4" y="91.2">PWMAH</text>
<text x="62.6" y="93.7">PWMAL</text>
<text x="18.3" y="101.3">Power</text>
<text x="18.3" y="124.2">Clutch</text>
<text x="62.4" y="121.7">PWMBH</text>
<text x="62.6" y="124.2">PWMBL</text>
<text x="64.6" y="129.3">Shunt</text>
</g>
<g font-size="2.1" fill="#840000">
<text x="178" y="184">Sheet: /</text>
<text x="178" y="186.7">File: highpower_controller.sch</text>
<text x="178" y="196.9">KiCad E.D.A. kicad 5.1.5+dfsg1-2build2</text>
<text x="178" y="194.1">Size: A4</text>
<text x="200" y="194.1">Date: 29 nov 2017</text>
<text x="263" y="194.1">Rev:</text>
<text x="263" y="196.9">Id: 1/2</text>
</g>
<g font-size="1.8" fill="#840000">
<text x="35" y="11.9">1</text>
<text x="85" y="11.9">2</text>
<text x="135" y="11.9">3</text>
<text x="185" y="11.9">4</text>
<text x="235" y="11.9">5</text>
<text x="285" y="11.9">6</text>
<text x="30.6" y="20.3">1</text>
<text x="10.4" y="35.9">A</text>
<text x="285.4" y="35.9">A</text>
<text x="30.6" y="47">1</text>
<text x="63.8" y="42.6" transform="rotate(-90 63.8 42.6)">2</text>
<text x="57.9" y="48.8">3</text>
<text x="65.6" y="48.8">1</text>
<text x="63.8" y="54.1" transform="rotate(-90 63.8 54.1)">2</text>
<text x="57.9" y="60.2">3</text>
<text x="63.8" y="65.5" transform="rotate(-90 63.8 65.5)">2</text>
<text x="65.6" y="60.2">1</text>
<text x="57.9" y="71.6">3</text>
<text x="65.6" y="71.6">1</text>
<text x="63.8" y="76.9" transform="rotate(-90 63.8 76.9)">2</text>
<text x="57.9" y="83.1">3</text>
<text x="65.6" y="83.1">1</text>
<text x="136.1" y="82" transform="rotate(-90 136.1 82)">3</text>
<text x="146.3" y="82" transform="rotate(-90 146.3 82)">3</text>
<text x="160.3" y="82" transform="rotate(-90 160.3 82)">3</text>
<text x="171.7" y="82" transform="rotate(-90 171.7 82)">3</text>
<text x="193.3" y="82" transform="rotate(-90 193.3 82)">3</text>
<text x="206" y="82" transform="rotate(-90 206 82)">3</text>
<text x="218.7" y="82" transform="rotate(-90 218.7 82)">3</text>
<text x="233.9" y="82" transform="rotate(-90 233.9 82)">3</text>
<text x="10.4" y="85.9">B</text>
<text x="129.1" y="86.9">2</text>
<text x="136.1" y="89.6" transform="rotate(-90 136.1 89.6)">1</text>
<text x="139.2" y="86.9">2</text>
<text x="146.3" y="89.6" transform="rotate(-90 146.3 89.6)">1</text>
<text x="153.2" y="86.9">2</text>
<text x="160.3" y="89.6" transform="rotate(-90 160.3 89.6)">1</text>
<text x="164.6" y="86.9">2</text>
<text x="171.7" y="89.6" transform="rotate(-90 171.7 89.6)">1</text>
<text x="193.3" y="89.6" transform="rotate(-90 193.3 89.6)">1</text>
<text x="196.4" y="86.9">2</text>
<text x="206" y="89.6" transform="rotate(-90 206 89.6)">1</text>
<text x="209.1" y="86.9">2</text>
<text x="218.7" y="89.6" transform="rotate(-90 218.7 89.6)">1</text>
<text x="221.8" y="86.9">2</text>
<text x="233.9" y="89.6" transform="rotate(-90 233.9 89.6)">1</text>
<text x="237" y="86.9">2</text>
<text x="285.4" y="85.9">B</text>
<text x="87.1" y="90.2">5</text>
<text x="87.1" y="92.7">6</text>
<text x="87.1" y="95.2">7</text>
<text x="104.9" y="95.2">2</text>
<text x="104.9" y="92.7">3</text>
<text x="104.9" y="90.2">4</text>
<text x="136.1" y="92.2" transform="rotate(-90 136.1 92.2)">3</text>
<text x="146.3" y="92.2" transform="rotate(-90 146.3 92.2)">3</text>
<text x="160.3" y="92.2" transform="rotate(-90 160.3 92.2)">3</text>
<text x="171.7" y="92.2" transform="rotate(-90 171.7 92.2)">3</text>
<text x="175.4" y="90.2">1</text>
<text x="186.8" y="90.2">1</text>
<text x="193.3" y="92.2" transform="rotate(-90 193.3 92.2)">3</text>
<text x="206" y="92.2" transform="rotate(-90 206 92.2)">3</text>
<text x="218.7" y="93.4" transform="rotate(-90 218.7 93.4)">3</text>
<text x="233.9" y="93.4" transform="rotate(-90 233.9 93.4)">3</text>
<text x="87.1" y="97.8">8</text>
<text x="104.9" y="97.8">1</text>
<text x="129.1" y="97">2</text>
<text x="136.1" y="99.8" transform="rotate(-90 136.1 99.8)">1</text>
<text x="139.2" y="97">2</text>
<text x="146.3" y="99.8" transform="rotate(-90 146.3 99.8)">1</text>
<text x="153.2" y="97">2</text>
<text x="160.3" y="99.8" transform="rotate(-90 160.3 99.8)">1</text>
<text x="164.6" y="97">2</text>
<text x="171.7" y="99.8" transform="rotate(-90 171.7 99.8)">1</text>
<text x="193.3" y="99.8" transform="rotate(-90 193.3 99.8)">1</text>
<text x="196.4" y="97">2</text>
<text x="206" y="99.8" transform="rotate(-90 206 99.8)">1</text>
<text x="209.1" y="97">2</text>
<text x="218.7" y="101.1" transform="rotate(-90 218.7 101.1)">1</text>
<text x="221.8" y="98.3">2</text>
<text x="233.9" y="101.1" transform="rotate(-90 233.9 101.1)">1</text>
<text x="237" y="98.3">2</text>
<text x="87.1" y="120.6">5</text>
<text x="87.1" y="123.2">6</text>
<text x="87.1" y="125.7">7</text>
<text x="104.9" y="125.7">2</text>
<text x="104.9" y="123.2">3</text>
<text x="104.9" y="120.6">4</text>
<text x="255" y="120.1" transform="rotate(-90 255 120.1)">3</text>
<text x="258.8" y="120.1" transform="rotate(-90 258.8 120.1)">2</text>
<text x="262.6" y="120.1" transform="rotate(-90 262.6 120.1)">1</text>
<text x="87.1" y="128.3">8</text>
<text x="104.9" y="128.3">1</text>
<text x="10.4" y="135.9">C</text>
<text x="285.4" y="135.9">C</text>
<text x="255" y="143" transform="rotate(-90 255 143)">4</text>
<text x="262.6" y="143" transform="rotate(-90 262.6 143)">5</text>
<text x="46.7" y="169.6" transform="rotate(-90 46.7 169.6)">2</text>
<text x="73.9" y="172.2" transform="rotate(-90 73.9 172.2)">3</text>
<text x="86.5" y="170.2">1</text>
<text x="40.2" y="175.3">3</text>
<text x="55.4" y="175.3">5</text>
<text x="66.8" y="177">2</text>
<text x="73.9" y="179.8" transform="rotate(-90 73.9 179.8)">1</text>
<text x="10.4" y="185.9">D</text>
<text x="46.7" y="182.3" transform="rotate(-90 46.7 182.3)">4</text>
<text x="285.4" y="185.9">D</text>
<text x="35" y="199.9">1</text>
<text x="85" y="199.9">2</text>
<text x="135" y="199.9">3</text>
<text x="185" y="199.9">4</text>
<text x="235" y="199.9">5</text>
<text x="285" y="199.9">6</text>
</g>
<g font-size="1.8" fill="#008484">
<text x="29.1" y="17.7">J1</text>
<text x="31.6" y="16.9">VDD</text>
<text x="58.3" y="16.9">VCC</text>
<text x="73.9" y="21.3">C1</text>
<text x="60.2" y="27.1" transform="rotate(-90 60.2 27.1)">10k</text>
<text x="62.8" y="26.8" transform="rotate(-90 62.8 26.8)">R1</text>
<text x="72.6" y="25.1">1uF</text>
<text x="56.2" y="31.4">10uF</text>
<text x="73.3" y="35.3">D4</text>
<text x="225.9" y="32.1">VCC</text>
<text x="53.5" y="37.8">C7</text>
<text x="73.5" y="37.6">5.6v</text>
<text x="199.7" y="39">10uF</text>
<text x="213.7" y="39">10uF</text>
<text x="222.6" y="40.3">10uF</text>
<text x="237.8" y="39">10uF</text>
<text x="244.3" y="40.3">680uF</text>
<text x="29.1" y="44.4">J2</text>
<text x="64.9" y="44.1">Q1</text>
<text x="73.3" y="42.9">D5</text>
<text x="73.5" y="45.3">5.6v</text>
<text x="75.5" y="47.9">GND</text>
<text x="197.1" y="45.4">C4</text>
<text x="208.6" y="47.9">10uF</text>
<text x="211" y="45.4">C9</text>
<text x="217.5" y="47.9">10uF</text>
<text x="220" y="46.7">C25</text>
<text x="227.7" y="45.4">10uF</text>
<text x="235.2" y="45.4">C33</text>
<text x="241.6" y="46.7">C10</text>
<text x="249.4" y="45.4">680uF</text>
<text x="225.1" y="51.7">C31</text>
<text x="232.7" y="50.5">10uF</text>
<text x="250.5" y="50.5">C11</text>
<text x="64.9" y="55.5">Q2</text>
<text x="205.9" y="54.3">C8</text>
<text x="214.9" y="54.3">C24</text>
<text x="230.1" y="56.8">C32</text>
<text x="246.8" y="54.3">680uF</text>
<text x="251.7" y="58.1">C12</text>
<text x="225.1" y="63.6">VSS</text>
<text x="64.9" y="67">Q3</text>
<text x="119.7" y="77.1">47</text>
<text x="180.2" y="76.5">VCC</text>
<text x="64.4" y="78.4">Q17</text>
<text x="82.1" y="81.6">+12V</text>
<text x="89.2" y="82.7">MUR160</text>
<text x="91.6" y="80.4">D1</text>
<text x="110.8" y="80.9">10uF</text>
<text x="112" y="78.4">C5</text>
<text x="119.7" y="82.2">47</text>
<text x="124.1" y="78.4">R46</text>
<text x="124.6" y="83.5">R6</text>
<text x="77.8" y="88.6">10uF</text>
<text x="84.2" y="88.6">10uF</text>
<text x="106" y="86.5" transform="rotate(-90 106 86.5)">R2</text>
<text x="108.5" y="85.3" transform="rotate(-90 108.5 85.3)">2.2</text>
<text x="119.7" y="87.3">47</text>
<text x="123.3" y="88.6">R4</text>
<text x="129.6" y="89.8">Q5</text>
<text x="139.8" y="89.8">Q7</text>
<text x="153.8" y="89.8">Q9</text>
<text x="164.7" y="89.8">Q18</text>
<text x="178.1" y="88.6">J3</text>
<text x="183.2" y="88.4">J4</text>
<text x="193.9" y="89.8">Q11</text>
<text x="206.6" y="89.8">Q13</text>
<text x="219.3" y="89.8">Q15</text>
<text x="234.5" y="89.8">Q20</text>
<text x="75.2" y="94.9">C34</text>
<text x="81.5" y="94.9">C2</text>
<text x="89.9" y="91.1">HI</text>
<text x="89.9" y="93.6">LI</text>
<text x="100.5" y="93.6">HO</text>
<text x="100.7" y="91.1">HS</text>
<text x="119.5" y="93.6">R8</text>
<text x="119.7" y="91.1">47</text>
<text x="12.5" y="96.9">VCC</text>
<text x="78.1" y="97.5">GND</text>
<text x="89.9" y="96.1">VSS</text>
<text x="89.9" y="98.7">LO</text>
<text x="99.4" y="98.7">VDD</text>
<text x="100.6" y="96.1">HB</text>
<text x="107.1" y="100">+12V</text>
<text x="112.7" y="101.3">R10</text>
<text x="113.2" y="97.5">R9</text>
<text x="119.7" y="96.2">47</text>
<text x="119.7" y="100">47</text>
<text x="129.6" y="100">Q6</text>
<text x="139.8" y="100">Q8</text>
<text x="153.3" y="100">Q10</text>
<text x="164.7" y="100">Q19</text>
<text x="193.9" y="100">Q12</text>
<text x="206.6" y="100">Q14</text>
<text x="219.3" y="101.3">Q16</text>
<text x="234.5" y="101.3">Q21</text>
<text x="112.7" y="105.1">R11</text>
<text x="119.7" y="107.6">47</text>
<text x="119.7" y="103.8">47</text>
<text x="80.5" y="112.7">+12V</text>
<text x="91.8" y="113.2">MUR160</text>
<text x="94.1" y="110.9">D2</text>
<text x="110.7" y="110.2">C6</text>
<text x="110.8" y="114">10uF</text>
<text x="119" y="110.2">R47</text>
<text x="119.7" y="114">47</text>
<text x="124.1" y="112.7">R48</text>
<text x="179.4" y="108.1">VSS</text>
<text x="77.8" y="119">10uF</text>
<text x="84.2" y="119">10uF</text>
<text x="106" y="115.7" transform="rotate(-90 106 115.7)">R3</text>
<text x="108.5" y="115.8" transform="rotate(-90 108.5 115.8)">2.2</text>
<text x="119.7" y="116.5">47</text>
<text x="119.7" y="119">47</text>
<text x="124.1" y="115.2">R12</text>
<text x="124.1" y="117.8">R13</text>
<text x="259.8" y="115.2" transform="rotate(-90 259.8 115.2)">GND</text>
<text x="75.2" y="125.4">C35</text>
<text x="81.5" y="125.4">C3</text>
<text x="89.9" y="121.5">HI</text>
<text x="89.9" y="124.1">LI</text>
<text x="100.5" y="124.1">HO</text>
<text x="100.7" y="121.5">HS</text>
<text x="119.7" y="121.6">47</text>
<text x="124.1" y="125.4">R43</text>
<text x="124.1" y="120.3">R42</text>
<text x="78.1" y="127.9">GND</text>
<text x="89.9" y="126.6">VSS</text>
<text x="89.9" y="129.2">LO</text>
<text x="99.4" y="129.2">VDD</text>
<text x="100.6" y="126.6">HB</text>
<text x="107.1" y="130.5">+12V</text>
<text x="119.7" y="131.7">47</text>
<text x="119.7" y="129.2">47</text>
<text x="119.7" y="126.7">47</text>
<text x="124.1" y="130.5">R45</text>
<text x="124.1" y="127.9">R44</text>
<text x="255.9" y="127.2" transform="rotate(-90 255.9 127.2)">IN+</text>
<text x="259.7" y="128.4" transform="rotate(-90 259.7 128.4)">GND</text>
<text x="263.5" y="128.2" transform="rotate(-90 263.5 128.2)">OUT</text>
<text x="119.7" y="134.3">47</text>
<text x="124.1" y="133">R49</text>
<text x="233" y="132.7" transform="rotate(-90 233 132.7)">R14</text>
<text x="235.5" y="132.3" transform="rotate(-90 235.5 132.3)">2m</text>
<text x="238" y="132.7" transform="rotate(-90 238 132.7)">R15</text>
<text x="240.6" y="132.3" transform="rotate(-90 240.6 132.3)">2m</text>
<text x="243.1" y="132.7" transform="rotate(-90 243.1 132.7)">R16</text>
<text x="245.7" y="132.3" transform="rotate(-90 245.7 132.3)">2m</text>
<text x="248.2" y="132.7" transform="rotate(-90 248.2 132.7)">R17</text>
<text x="250.7" y="132.3" transform="rotate(-90 250.7 132.3)">2m</text>
<text x="255.9" y="137.7" transform="rotate(-90 255.9 137.7)">IN-</text>
<text x="263.5" y="137.7" transform="rotate(-90 263.5 137.7)">VS</text>
<text x="251.7" y="149.5">C30</text>
<text x="259" y="149.5">.1uF</text>
<text x="263.8" y="145.7">+5V</text>
<text x="82.8" y="159.1">VDD</text>
<text x="45.3" y="164.2">+12V</text>
<text x="51.4" y="167.3">MCP1416</text>
<text x="84.5" y="163.9" transform="rotate(-90 84.5 163.9)">D3</text>
<text x="35.9" y="171.1">10uF</text>
<text x="51" y="172.4">U9</text>
<text x="59.8" y="173.7">R5</text>
<text x="88.7" y="173.5">J10</text>
<text x="33.3" y="177.5">C36</text>
<text x="42.4" y="176.1">IN</text>
<text x="47.6" y="174.3" transform="rotate(-90 47.6 174.3)">Vdd</text>
<text x="50.4" y="176.1">OUT</text>
<text x="60" y="176.2">47</text>
<text x="23.5" y="181.7" transform="rotate(-90 23.5 181.7)">R7</text>
<text x="26.1" y="182.1" transform="rotate(-90 26.1 182.1)">10k</text>
<text x="47.6" y="180.1" transform="rotate(-90 47.6 180.1)">GND</text>
<text x="67.4" y="180">Q4</text>
</g>
<g font-size="1.4" fill="#008484">
<text x="37.5" y="17.5">FUSE</text>
<text x="38.6" y="15.6">F1</text>
<text x="43.7" y="37" transform="rotate(-90 43.7 37)">TVS3</text>
<text x="47.5" y="37" transform="rotate(-90 47.5 37)">TVS2</text>
<text x="181.8" y="101">TVS1</text>
<text x="184.3" y="97.2">TVS4</text>
<text x="76.9" y="174.5">FUSE</text>
<text x="77.9" y="176.4">F2</text>
</g>
<g font-size="1.4" fill="#840000">
<text x="33.9" y="20.3">1</text>
<text x="44.1" y="20.3">2</text>
<text x="73.3" y="170.2">1</text>
<text x="83.4" y="170.2">2</text>
</g>
</svg>
